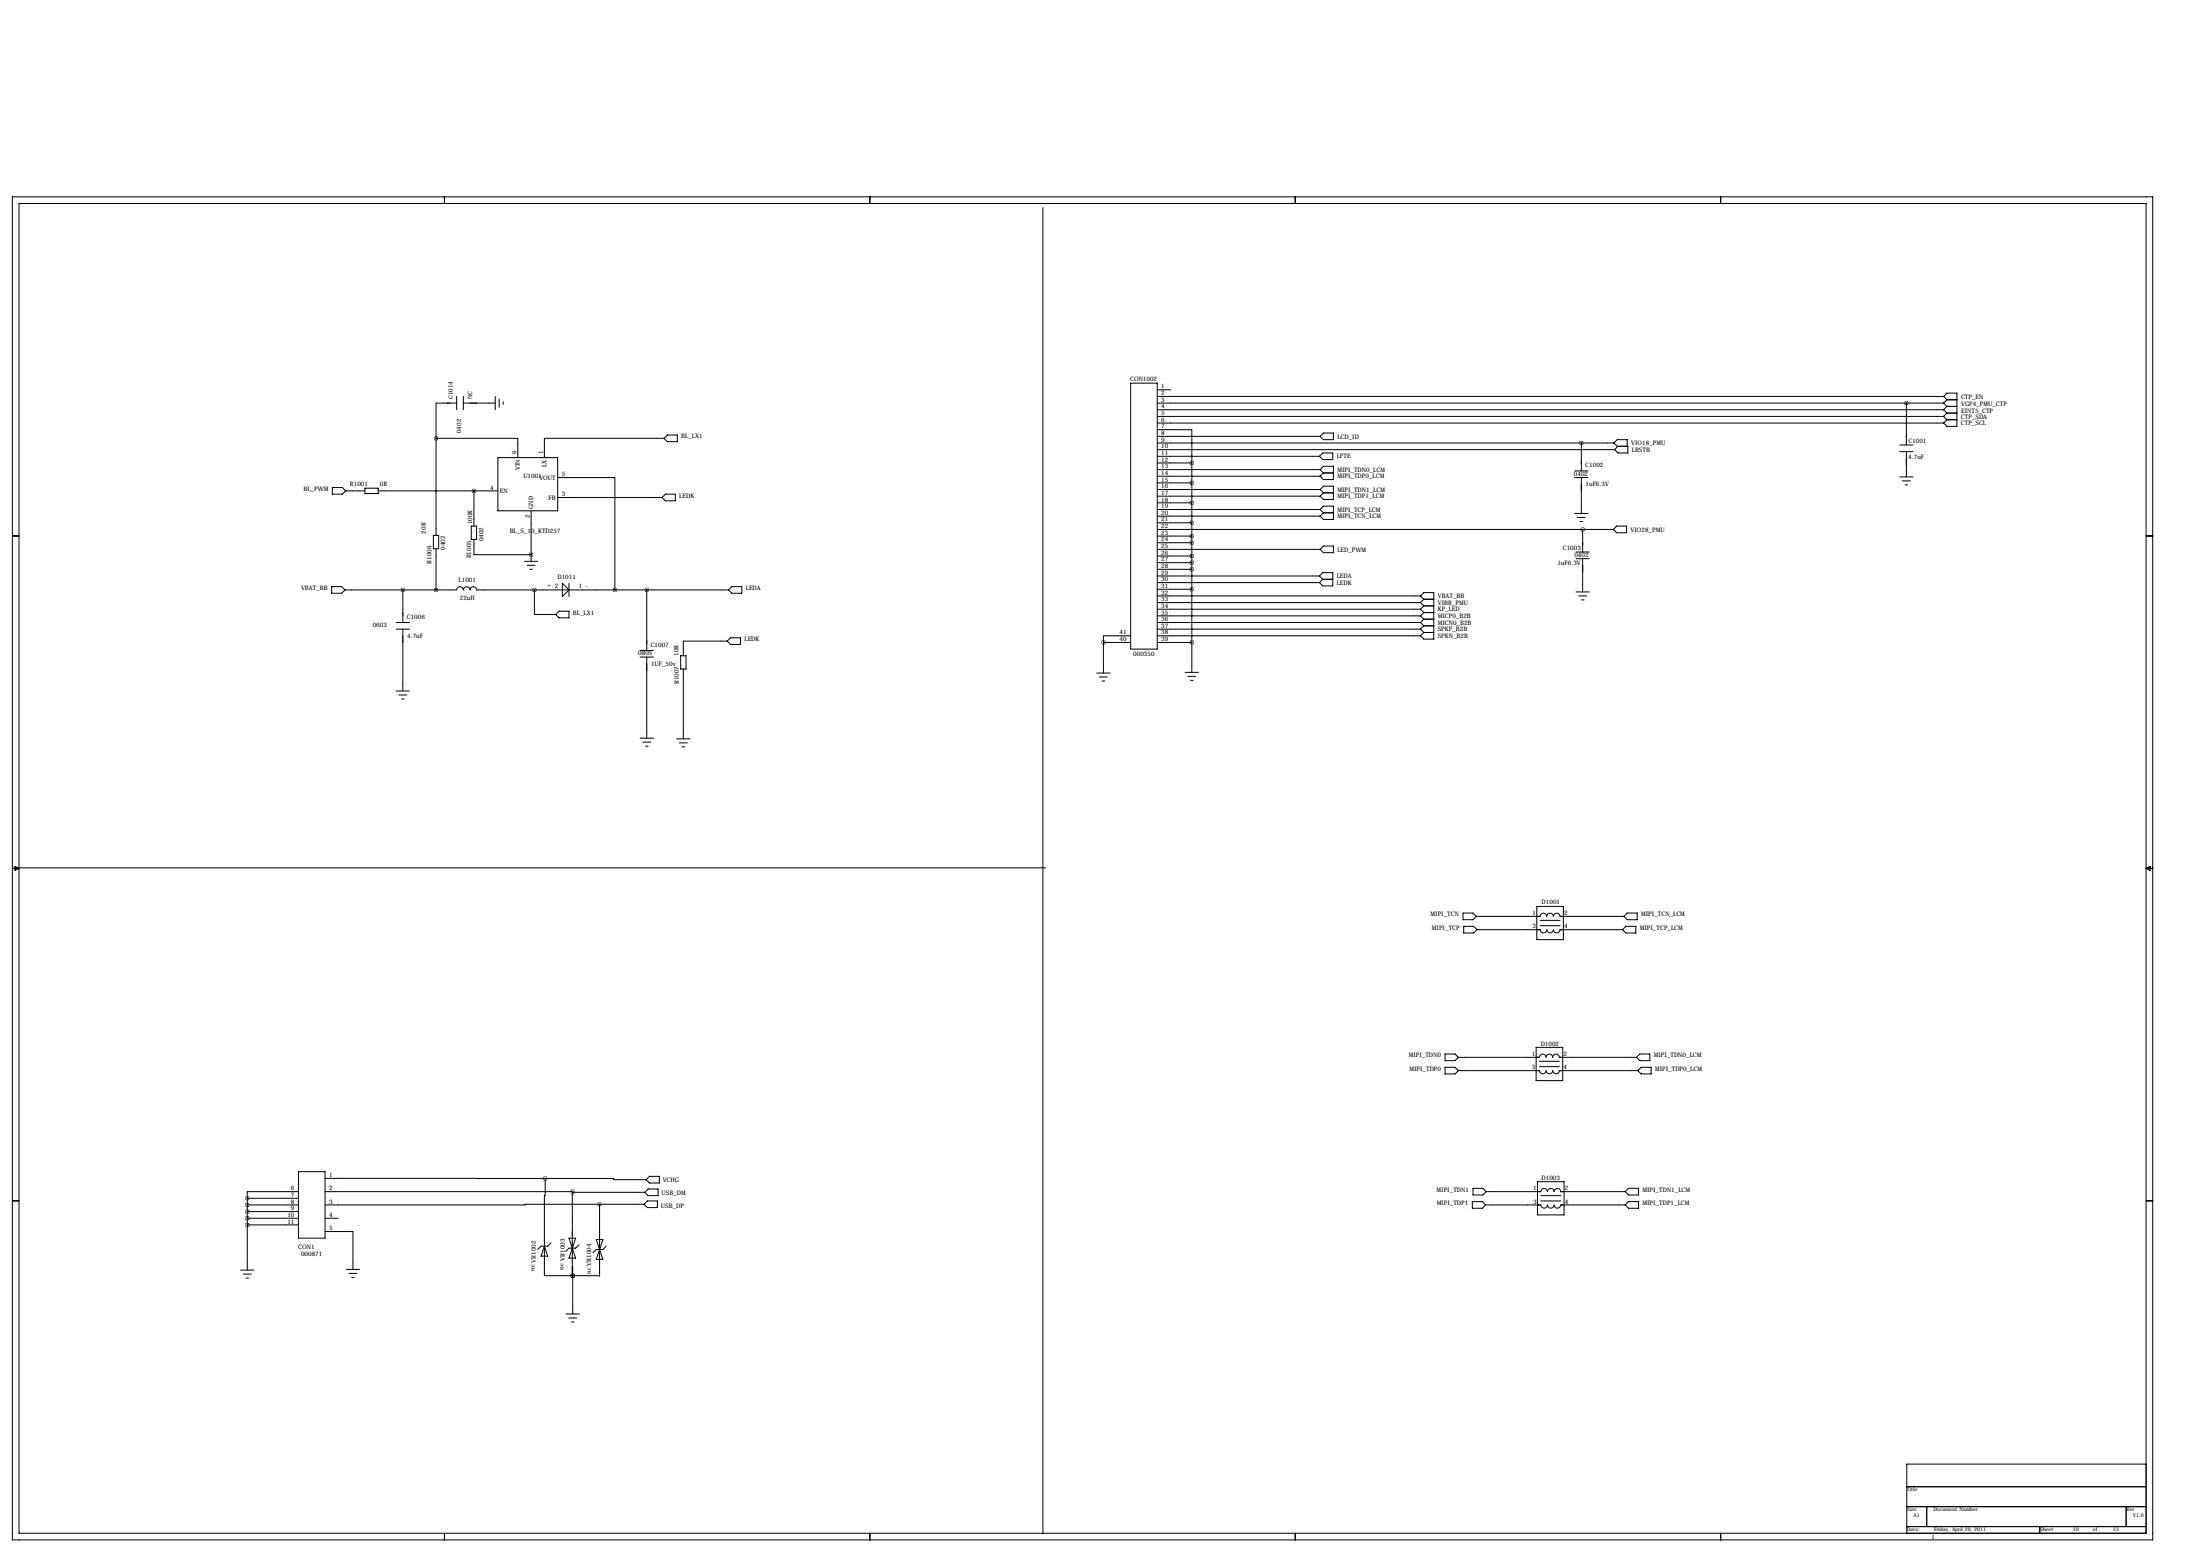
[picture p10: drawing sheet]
<svg xmlns="http://www.w3.org/2000/svg" width="841mm" height="594mm" viewBox="0 0 841 594" stroke-linecap="round" stroke-linejoin="round" font-family="sans-serif">
<g fill="none" stroke="#000" stroke-width=".38">
<path d="M4.7 75.2h817.9v513.1h-817.9zM7.3 77.7h812.8v508h-812.8zM169.8 75.2v2.5M332.4 75.2v2.5M398.5 79.3v506.7M494.9 75.2v2.5M657.5 75.2v2.5M174.5 154h-7.9v13.5M174.5 151.5v5M177 154h12.2M177 151.5v5M189.2 151.5v5"/>
<path d="M190.8 152.5v3M192.3 153.5v1M432.1 146.4h10.1v101.6h-10.1zM442.2 148.9h5.1M442.2 151.5h300.5M442.2 154h300.5M442.2 156.5h300.5M442.2 159.1h300.5M728.5 154v16M742.7 156.5l1.3 1.3M742.7 151.5l1.3-1.3h3.8v12.7h-3.8l-1.3-1.3M742.7 151.5l1.3 1.2"/>
<path d="M742.7 154l1.3 1.3M742.7 159.1l1.3 1.2M744 157.8h3.8M744 155.3h3.8M744 155.3l-1.3 1.2M744 152.7h3.8M744 152.7l-1.3 1.3M744 157.8l-1.3 1.3M166.6 167.5h31.3v7.3M166.6 167.5v37M190.2 174.8h22.9v20.3h-22.9zM253.7 167.5h-45.7v7.3"/>
<path d="M255 166.2h3.8v2.5h-3.8l-1.3-1.2zM442.2 164.2h13.2v12.7M442.2 161.6h300.5M442.2 166.7h62.2M442.2 169.2h174.5M442.2 171.8h174.8M442.2 174.3h62M442.2 176.9h13.2M442.2 179.4h62.2M455.4 176.9v80M504.2 174.3l1.3-1.3h3.8v2.6h-3.8zM504.4 179.4l1.3 1.3"/>
<path d="M504.4 166.7l1.3-1.3h3.8v2.6h-3.8zM504.4 179.4l1.3-1.3h3.8v5.1h-3.8l-1.3-1.3M601.7 179.9h5.1M604.3 169.2v10.7M616.7 169.2l1.3 1.3h4v2.5h-3.8l-1.2-1.2M616.7 169.2l1.3-1.2h3.8v2.5M618.2 170.5l-1.2 1.3M725.9 170h5.1M725.9 172.5h5.1M728.5 172.5v9.7M744 160.3h3.8M744 160.3l-1.3 1.3"/>
<path d="M127 186.3h3.8l1.3 1.2-1.3 1.3h-3.8zM132.1 187.5h7.3M139.4 186.5h5.1v2h-5.1zM144.5 187.5h45.7M181.1 187.5v13.5M202.9 195.1v19.3M213.1 182.4h21.8v43M213.1 190.1h39.9M253 190.1l1.3-1.3h3.8v2.5h-3.8zM442.2 181.9h62.2M442.2 184.5h13.2M442.2 187h62.2"/>
<path d="M442.2 189.6h62.2M442.2 192.1h13.2M442.2 194.6h62.2M442.2 197.2h62.2M442.2 199.7h13.2M504.4 187l1.3-1.3h3.8v5.1h-3.8l-1.3-1.2M504.4 194.6l1.3-1.2h3.8v5h-3.8l-1.3-1.2M504.4 187l1.3 1.3M504.4 194.6l1.3 1.3M505.7 180.7h3.8M505.7 180.7l-1.3 1.2M505.7 188.3h3.8"/>
<path d="M505.7 188.3l-1.3 1.3M505.7 195.9h3.8M505.7 195.9l-1.3 1.3M601.7 182.4h5.1M601.7 196.2h5.1M602.7 197.7h3.1M603.8 199.2h1M604.3 182.4v13.8M725.9 182.2h5.1M726.9 183.7h3.1M728 185.2h1M4.7 204.7h2.6"/>
<path d="M165.6 204.5h2v5.1h-2zM166.6 209.6v15.8M180.1 201h2v5.1h-2zM181.1 206.1v5.8h21.8M200.4 214.4h5.1M201.4 216h3.1M202.4 217.5h1.1M202.9 211.9h.1M442.2 202.3h174.3M442.2 204.8h13.2M442.2 207.3h13.2M442.2 209.9h62.2"/>
<path d="M442.2 212.4h13.2M442.2 215h13.2M442.2 217.5h13.2M505.7 208.6h3.8v2.5h-3.8l-1.3-1.2zM602.2 210.9h5.1M602.2 213.4h5.1M604.8 202.3v8.6M604.8 213.4v12.7M616.5 202.3l1.2-1.3h3.8v2.5h-3.8zM820.1 204.7h2.5M126.7 224.1h3.9l1.2 1.3-1.2 1.2h-3.9zM131.8 225.4h42.7a1.27 1.27 0 0 1 1.3-1.3 1.27 1.27 0 0 1 1.2 1.3 1.27 1.27 0 0 1 1.3-1.3 1.27 1.27 0 0 1 1.3 1.3 1.27 1.27 0 0 1 1.2-1.3 1.27 1.27 0 0 1 1.3 1.3h96.3"/>
<path d="M151.4 237.8h5.1M153.9 225.4v12.4M204.2 225.4v9.4h8.1M212.3 234.8l1.3-1.3h3.8v2.5h-3.8zM214.9 222.8l2.5 2.6-2.5 2.5zM217.4 222.8v5.1M247.1 225.4v23.1M279.7 224.1h3.8v2.5h-3.8l-1.3-1.2zM442.2 220h62M442.2 222.6h62M442.2 225.1h13.2M442.2 227.7h100.6"/>
<path d="M442.2 230.2h100.6M442.2 232.7h100.6M442.2 235.3h100.6M442.2 237.8h100.6M504.2 220l1.3-1.2h3.8v5h-3.8l-1.3-1.2M504.2 220l1.3 1.3M505.5 221.3h3.8M505.5 221.3l-1.3 1.3M542.8 227.7l1.3-1.3h3.8v17.8h-3.8l-1.3-1.3M542.8 237.8l1.3 1.3M542.8 235.3l1.3 1.2M542.8 232.7l1.3 1.3"/>
<path d="M542.8 230.2l1.3 1.3M542.8 227.7l1.3 1.2M544.1 239.1h3.8M544.1 239.1l-1.3 1.3M544.1 236.5h3.8M544.1 236.5l-1.3 1.3M544.1 234h3.8M544.1 234l-1.3 1.3M544.1 231.5h3.8M544.1 231.5l-1.3 1.2M544.1 228.9h3.8M544.1 228.9l-1.3 1.3"/>
<path d="M602.2 226.1h5.1M603.2 227.7h3.1M604.3 229.2h1M151.4 240.4h5.1M153.9 240.4v23.6M244.6 248.5h5.1M244.6 251h5.1M247.1 251v31M260.1 250.5h2v5.1h-2zM261.1 255.6v26.7M277.9 244.9h-16.8v5.6M279.1 243.7h3.9v2.5h-3.9l-1.2-1.3z"/>
<path d="M419.1 257.1h5.1M420.1 258.6h3.1M421.6 245.4h10.5M421.6 245.4v11.7M432.1 242.9h-10.5v2.5M442.2 240.4h100.6M442.2 242.9h100.6M442.2 245.4h13.2M452.9 256.9h5.1M453.9 258.4h3M454.9 259.9h1M542.8 240.4l1.3 1.2"/>
<path d="M544.1 241.6h3.8M544.1 241.6l-1.3 1.3M151.4 264h5.1M152.4 265.5h3M153.4 267h1M421.1 260.2h1M244.6 282h5.1M245.6 283.5h3.1M246.6 285.1h1M258.6 282.3h5.1M259.6 283.8h3M260.6 285.3h1"/>
<path d="M4.7 331.7h2.6M5.7 331l1.6 .7-1.6 .8zM7.6 331.5h391.9M820.1 331.7h2.5M820.1 331.7l1.5-.7v1.5zM559.1 348.8h3.8l1.2 1.3-1.2 1.3h-3.8zM559.3 353.9h3.8l1.3 1.3-1.3 1.2h-3.8zM564.1 350.1h24.4M564.4 355.2h24.1a1.27 1.27 0 0 0 1.3 1.2 1.27 1.27 0 0 0 1.3-1.2 1.27 1.27 0 0 0 1.2 1.2 1.27 1.27 0 0 0 1.3-1.2 1.27 1.27 0 0 0 1.3 1.2 1.27 1.27 0 0 0 1.2-1.2h23.9M587.2 346.3h10.2v12.7h-10.2zM588.5 351.6h7.6M588.5 353.6h7.6"/>
<path d="M588.5 350.1a1.27 1.27 0 0 1 1.3-1.2 1.27 1.27 0 0 1 1.3 1.2M591.1 350.1a1.27 1.27 0 0 1 1.2-1.2 1.27 1.27 0 0 1 1.3 1.2M593.6 350.1a1.27 1.27 0 0 1 1.3-1.2 1.27 1.27 0 0 1 1.2 1.2h24.4M620.5 350.1l1.3-1.3h3.8v2.6h-3.8zM621.3 353.9h3.8v2.5h-3.8l-1.3-1.2zM552.2 402.7h3.8l1.3 1.2-1.3 1.3h-3.8zM552.2 407.7h3.8l1.3 1.3-1.3 1.3h-3.8zM557.3 403.9h31a1.27 1.27 0 0 1 1.2-1.2 1.27 1.27 0 0 1 1.3 1.2 1.27 1.27 0 0 1 1.3-1.2 1.27 1.27 0 0 1 1.2 1.2 1.27 1.27 0 0 1 1.3-1.2 1.27 1.27 0 0 1 1.3 1.2h29.4M557.3 409h31a1.27 1.27 0 0 0 1.2 1.2 1.27 1.27 0 0 0 1.3-1.2M587 400.1h10.2v12.7h-10.2zM588.3 405.5h7.6M588.3 407.5h7.6"/>
<path d="M590.8 409a1.27 1.27 0 0 0 1.3 1.2 1.27 1.27 0 0 0 1.2-1.2M593.3 409a1.27 1.27 0 0 0 1.3 1.2 1.27 1.27 0 0 0 1.3-1.2M595.9 409h30M625.3 403.9l1.3-1.2h3.8v2.5h-3.8zM625.9 409l1.2-1.3h3.8v2.6h-3.8zM4.7 458.7h2.6M94.5 457.8h19.5M94.5 457.8v27.4M114 455.2h-19.5v2.6M114 447.6h10.2v25.4h-10.2zM124.2 450.2h84.1M124.2 455.2h94.6"/>
<path d="M208.3 450.2v6.6h-.3v30.5h10.8M208.3 450.2h26.1v.5h12.5M218.8 455.2v32.1M218.8 455.2v.3h27.6M247.6 454.2h3.9v2.6h-3.9l-1.2-1.3zM248.2 449.4h3.8v2.5h-3.8l-1.3-1.2zM562.6 459h3.8l1.3 1.3-1.3 1.3h-3.8zM562.9 454h3.8l1.2 1.2-1.2 1.3h-3.8zM567.9 455.2h20.9a1.27 1.27 0 0 1 1.2-1.2 1.27 1.27 0 0 1 1.3 1.2 1.27 1.27 0 0 1 1.3-1.2 1.27 1.27 0 0 1 1.3 1.2 1.27 1.27 0 0 1 1.2-1.2 1.27 1.27 0 0 1 1.3 1.2h24.6M587.5 451.4h10.2v12.7h-10.2zM588.8 456.8h7.6M588.8 458.8h7.6"/>
<path d="M622.3 454h3.8v2.5h-3.8l-1.3-1.3zM622.3 459h3.8v2.6h-3.8l-1.3-1.3zM820.1 458.7h2.5M94.5 460.3h19.5M94.5 465.4h19.5M94.5 467.9h19.5M94.5 462.9h19.5M124.2 470.5h10.7v14.5M124.2 465.4h5.1M208 476.1l1.3 3.8h-2.5zM210.6 474.8l-1.3 1.3h-2.5l-1.3 1.2M217.4 473h2.6l-2.6 7.6h2.6z"/>
<path d="M221.2 475.6l-1.2 1.2h-2.6l-1.2 1.3M227.8 473.5h2.6l-2.6 7.6h2.6zM229.1 460.1v27.4l-10.3-.2M229.1 460.1l-104.9 .2M229.1 460.1h17M231.6 476.1l-1.2 1.2h-2.6l-1.2 1.3M246.1 460.1l1.3-1.3h3.8v2.5h-3.8zM567.7 460.3h21.1a1.27 1.27 0 0 0 1.2 1.2 1.27 1.27 0 0 0 1.3-1.2 1.27 1.27 0 0 0 1.3 1.2 1.27 1.27 0 0 0 1.3-1.2 1.27 1.27 0 0 0 1.2 1.2 1.27 1.27 0 0 0 1.3-1.2h24.6M91.9 485.2h5.1M93 486.7h3M94 488.3h1M132.3 485h5.1"/>
<path d="M133.3 486.5h3.1M134.4 488h1M218.8 487.3h.1M218.8 487.3v14.7M216.3 502h5.1M217.3 503.5h3.1M218.3 505h1.1M820.1 559.3h-91.5v26.4M728.6 568h91.5M728.6 575.6h91.5M736.2 575.6v7.6M812.4 575.6v7.6"/>
<path d="M169.8 585.7v2.6M332.4 585.7v2.6M494.9 585.7v2.6M657.5 585.7v2.6M728.6 583.2h91.5M779.4 583.2v2.5"/>
</g>
<path d="M204.2 225.4a.05 .05 0 0 0 .1 0 .05 .05 0 0 0-.1 0zM166.6 225.4a.05 .05 0 0 0 .1 0 .05 .05 0 0 0-.1 0zM202.9 211.9a.05 .05 0 0 0 .1 0 .05 .05 0 0 0-.1 0zM181 187.5a.1 .1 0 0 0 .2 0 .1 .1 0 0 0-.2 0zM234.9 225.4a.05 .05 0 0 0 .1 0 .05 .05 0 0 0-.1 0zM247.1 225.4a.05 .05 0 0 0 .1 0 .05 .05 0 0 0-.1 0zM208.3 450.2a.06 .06 0 0 0 .1 0 .06 .06 0 0 0-.1 0zM218.8 487.3a.06 .06 0 0 0 .1 0 .06 .06 0 0 0-.1 0zM218.8 487.3a.06 .06 0 0 0 .1 0 .06 .06 0 0 0-.1 0zM728.4 154a.05 .05 0 0 0 .1 0 .05 .05 0 0 0-.1 0zM604.2 169.2a.05 .05 0 0 0 .1 0 .05 .05 0 0 0-.1 0zM455.4 176.9a.05 .05 0 0 0 .1 0 .05 .05 0 0 0-.1 0zM455.4 184.5a.05 .05 0 0 0 .1 0 .05 .05 0 0 0-.1 0zM455.4 192.1a.05 .05 0 0 0 .1 0 .05 .05 0 0 0-.1 0zM604.7 202.3a.05 .05 0 0 0 .1 0 .05 .05 0 0 0-.1 0zM455.4 199.7a.05 .05 0 0 0 .1 0 .05 .05 0 0 0-.1 0zM455.4 204.8a.05 .05 0 0 0 .1 0 .05 .05 0 0 0-.1 0zM455.4 207.3a.05 .05 0 0 0 .1 0 .05 .05 0 0 0-.1 0zM455.4 215a.05 .05 0 0 0 .1 0 .05 .05 0 0 0-.1 0zM455.4 212.4a.05 .05 0 0 0 .1 0 .05 .05 0 0 0-.1 0zM455.4 217.5a.05 .05 0 0 0 .1 0 .05 .05 0 0 0-.1 0zM455.4 225.1a.05 .05 0 0 0 .1 0 .05 .05 0 0 0-.1 0zM421.6 245.4a.05 .05 0 0 0 .1 0 .05 .05 0 0 0-.1 0zM455.4 245.4a.05 .05 0 0 0 .1 0 .05 .05 0 0 0-.1 0zM153.9 225.4a.05 .05 0 0 0 .1 0 .05 .05 0 0 0-.1 0zM166.6 167.5a.05 .05 0 0 0 .1 0 .05 .05 0 0 0-.1 0zM94.4 457.8a.06 .06 0 0 0 .1 0 .06 .06 0 0 0-.1 0zM94.4 460.3a.05 .05 0 0 0 .1 0 .05 .05 0 0 0-.1 0zM94.4 462.9a.05 .05 0 0 0 .1 0 .05 .05 0 0 0-.1 0zM94.4 465.4a.06 .06 0 0 0 .1 0 .06 .06 0 0 0-.1 0zM94.4 467.9a.05 .05 0 0 0 .1 0 .05 .05 0 0 0-.1 0zM229.1 460.1a.06 .06 0 0 0 .1 0 .06 .06 0 0 0-.1 0zM218.8 455.2a.06 .06 0 0 0 .1 0 .06 .06 0 0 0-.1 0z" fill="#000" stroke="#000" stroke-width="1.5"/>
<g font-size="2.4">
<text x="431.9" y="145.6">CON1002</text>
<text x="443.7" y="148.4">1</text>
<text x="173.1" y="152.5" transform="rotate(-90 173.1 152.5)">C1014</text>
<text x="180.4" y="152.4" transform="rotate(-90 180.4 152.4)">NC</text>
<text x="443.7" y="150.9">2</text>
<text x="443.7" y="153.5">3</text>
<text x="749.4" y="152.5">CTP_EN</text>
<text x="749.4" y="155.1">VGP4_PMU_CTP</text>
<text x="443.7" y="156">4</text>
<text x="443.7" y="158.6">5</text>
<text x="443.7" y="161.1">6</text>
<text x="749.3" y="159.9">CTP_SDA</text>
<text x="749.4" y="157.7">EINT5_CTP</text>
<text x="176.2" y="165.5" transform="rotate(-90 176.2 165.5)">0402</text>
<text x="260.3" y="167.5">BL_LX1</text>
<text x="443.7" y="163.6">7</text>
<text x="443.7" y="166.2">8</text>
<text x="511" y="167.5">LCD_ID</text>
<text x="749.3" y="162.4">CTP_SCL</text>
<text x="197.4" y="173.3" transform="rotate(-90 197.4 173.3)">6</text>
<text x="207.5" y="173.3" transform="rotate(-90 207.5 173.3)">1</text>
<text x="443.7" y="168.7">9</text>
<text x="443.7" y="171.3">10</text>
<text x="443.7" y="173.8">11</text>
<text x="623.3" y="170.1">VIO18_PMU</text>
<text x="623.6" y="172.6">LRSTB</text>
<text x="729.2" y="169.4">C1001</text>
<text x="198.7" y="179.7" transform="rotate(-90 198.7 179.7)">VIN</text>
<text x="208.9" y="178.3" transform="rotate(-90 208.9 178.3)">LX</text>
<text x="443.7" y="176.3">12</text>
<text x="443.7" y="178.9">13</text>
<text x="510.8" y="175.1">LPTE</text>
<text x="605.8" y="178.5">C1002</text>
<text x="729.1" y="175.4">4.7uF</text>
<text x="133.7" y="185.7">R1001</text>
<text x="145.1" y="185.6">0R</text>
<text x="200" y="182.7">U1001VOUT</text>
<text x="214.6" y="181.9">5</text>
<text x="443.7" y="181.4">14</text>
<text x="443.7" y="184">15</text>
<text x="511" y="180.2">MIPI_TDN0_LCM</text>
<text x="511" y="182.8">MIPI_TDP0_LCM</text>
<text x="601.4" y="181.7">0402</text>
<text x="605.9" y="185.8">1uF6.3V</text>
<text x="116" y="187.5">BL_PWM</text>
<text x="187.4" y="187">4</text>
<text x="191" y="188.4">EN</text>
<text x="209.6" y="190.9">FB</text>
<text x="214.6" y="189.6">3</text>
<text x="259.6" y="190.1">LEDK</text>
<text x="443.7" y="186.5">16</text>
<text x="443.7" y="189">17</text>
<text x="443.7" y="191.6">18</text>
<text x="511" y="187.8">MIPI_TDN1_LCM</text>
<text x="511" y="190.4">MIPI_TDP1_LCM</text>
<text x="203.8" y="194.4" transform="rotate(-90 203.8 194.4)">GND</text>
<text x="443.7" y="194.1">19</text>
<text x="443.7" y="196.7">20</text>
<text x="511" y="195.5">MIPI_TCP_LCM</text>
<text x="162.7" y="203.9" transform="rotate(-90 162.7 203.9)">20R</text>
<text x="180.4" y="200.3" transform="rotate(-90 180.4 200.3)">100K</text>
<text x="194.8" y="203.7">BL_S_10_KTD257</text>
<text x="202.4" y="198" transform="rotate(-90 202.4 198)">2</text>
<text x="443.7" y="199.2">21</text>
<text x="443.7" y="201.7">22</text>
<text x="511" y="198">MIPI_TCN_LCM</text>
<text x="623.1" y="203.1">VIO28_PMU</text>
<text x="184.7" y="206.8" transform="rotate(-90 184.7 206.8)">0402</text>
<text x="443.7" y="204.3">23</text>
<text x="443.7" y="206.8">24</text>
<text x="443.7" y="209.4">25</text>
<text x="164.8" y="215.4" transform="rotate(-90 164.8 215.4)">R1006</text>
<text x="170.1" y="210.1" transform="rotate(-90 170.1 210.1)">0402</text>
<text x="180.1" y="213.3" transform="rotate(-90 180.1 213.3)">R1005</text>
<text x="443.7" y="211.9">26</text>
<text x="443.7" y="214.4">27</text>
<text x="511" y="210.7">LED_PWM</text>
<text x="595.1" y="215.9">1uF6.3V</text>
<text x="597.2" y="210.2">C1003</text>
<text x="601.6" y="212.8">0402</text>
<text x="213" y="221.2">D1011</text>
<text x="443.7" y="217">28</text>
<text x="443.7" y="219.5">29</text>
<text x="510.8" y="220.9">LEDA</text>
<text x="115" y="225.4">VBAT_BB</text>
<text x="175.2" y="222.3">L1001</text>
<text x="209" y="224.4">+ 2</text>
<text x="221.2" y="224.8">1 -</text>
<text x="285" y="225.4">LEDA</text>
<text x="443.7" y="222.1">30</text>
<text x="443.7" y="224.6">31</text>
<text x="443.7" y="227.1">32</text>
<text x="510.8" y="223.4">LEDK</text>
<text x="175.7" y="229.3">22uH</text>
<text x="443.7" y="229.7">33</text>
<text x="443.7" y="232.2">34</text>
<text x="549.4" y="233.6">KP_LED</text>
<text x="549.4" y="231">VIBR_PMU</text>
<text x="549.4" y="228.5">VBAT_BB</text>
<text x="142.4" y="239.5">0603</text>
<text x="155.4" y="236.4">C1006</text>
<text x="218.9" y="234.8">BL_LX1</text>
<text x="443.7" y="234.8">35</text>
<text x="443.7" y="237.3">36</text>
<text x="443.7" y="239.8">37</text>
<text x="549.4" y="238.6">MICN0_B2B</text>
<text x="549.4" y="236.1">MICP0_B2B</text>
<text x="155.5" y="243.7">4.7uF</text>
<text x="284.5" y="244.9">LEDK</text>
<text x="427.8" y="244.9">40</text>
<text x="427.8" y="242.4">41</text>
<text x="443.7" y="242.4">38</text>
<text x="443.7" y="244.9">39</text>
<text x="549.4" y="243.7">SPKN_B2B</text>
<text x="549.4" y="241.2">SPKP_B2B</text>
<text x="243.9" y="250.2">0805</text>
<text x="248.7" y="247.1">C1007</text>
<text x="259.2" y="250.6" transform="rotate(-90 259.2 250.6)">10R</text>
<text x="433.1" y="250.7">000350</text>
<text x="248.8" y="254.4">1UF_50v</text>
<text x="259.3" y="261.3" transform="rotate(-90 259.3 261.3)">R1007</text>
<text x="589.1" y="345.5">D1001</text>
<text x="546.7" y="350.1">MIPI_TCN</text>
<text x="585.6" y="349.6">1</text>
<text x="597.7" y="349.6">2</text>
<text x="627.1" y="350.1">MIPI_TCN_LCM</text>
<text x="547.2" y="355.2">MIPI_TCP</text>
<text x="585.6" y="354.7">3</text>
<text x="597.7" y="354.7">4</text>
<text x="626.6" y="355.2">MIPI_TCP_LCM</text>
<text x="588.7" y="399.5">D1002</text>
<text x="538.3" y="403.9">MIPI_TDN0</text>
<text x="585.4" y="403.4">1</text>
<text x="597.4" y="403.4">2</text>
<text x="632" y="403.9">MIPI_TDN0_LCM</text>
<text x="538.6" y="409">MIPI_TDP0</text>
<text x="585.4" y="408.5">3</text>
<text x="597.4" y="408.5">4</text>
<text x="632.5" y="409">MIPI_TDP0_LCM</text>
<text x="125.7" y="449.7">1</text>
<text x="111.2" y="454.7">6</text>
<text x="125.7" y="454.7">2</text>
<text x="253.2" y="451.6">VCHG</text>
<text x="549" y="455.2">MIPI_TDN1</text>
<text x="585.9" y="454.7">1</text>
<text x="589" y="450.6">D1003</text>
<text x="597.9" y="454.7">2</text>
<text x="627.6" y="455.2">MIPI_TDN1_LCM</text>
<text x="111.2" y="457.3">7</text>
<text x="111.2" y="459.8">8</text>
<text x="125.7" y="459.8">3</text>
<text x="252.6" y="461.3">USB_DP</text>
<text x="252.8" y="456.6">USB_DM</text>
<text x="549" y="460.3">MIPI_TDP1</text>
<text x="585.9" y="459.8">3</text>
<text x="597.9" y="459.8">4</text>
<text x="627.6" y="460.3">MIPI_TDP1_LCM</text>
<text x="109.8" y="464.9">10</text>
<text x="109.8" y="467.4">11</text>
<text x="111.2" y="462.4">9</text>
<text x="125.7" y="464.9">4</text>
<text x="125.7" y="470">5</text>
<text x="114" y="477.3">CON1</text>
<text x="115.1" y="479.8">000871</text>
<text x="204.3" y="485.5" transform="rotate(-90 204.3 485.5)">nc VR1002</text>
<text x="215.3" y="485.1" transform="rotate(-90 215.3 485.1)">nc VR1003</text>
<text x="225.7" y="486.5" transform="rotate(-90 225.7 486.5)">ncVR1004</text>
</g>
<text font-size="2.3" x="738.1" y="587.8">1</text>
<g font-size="2">
<text x="728.6" y="569.5">Title</text>
<text x="728.6" y="577.1">Size</text>
<text x="731.2" y="579.6">A1</text>
<text x="738.8" y="577.1">Document Number</text>
<text x="812.4" y="577.1">Rev</text>
<text x="815" y="579.6">V1.0</text>
<text x="728.6" y="584.7">Date:</text>
<text x="739" y="584.7">Friday, April 29, 2011</text>
<text x="779.4" y="584.7">Sheet</text>
<text x="792.1" y="584.7">10</text>
<text x="799.7" y="584.7">of</text>
<text x="807.4" y="584.7">13</text>
</g>
</svg>
